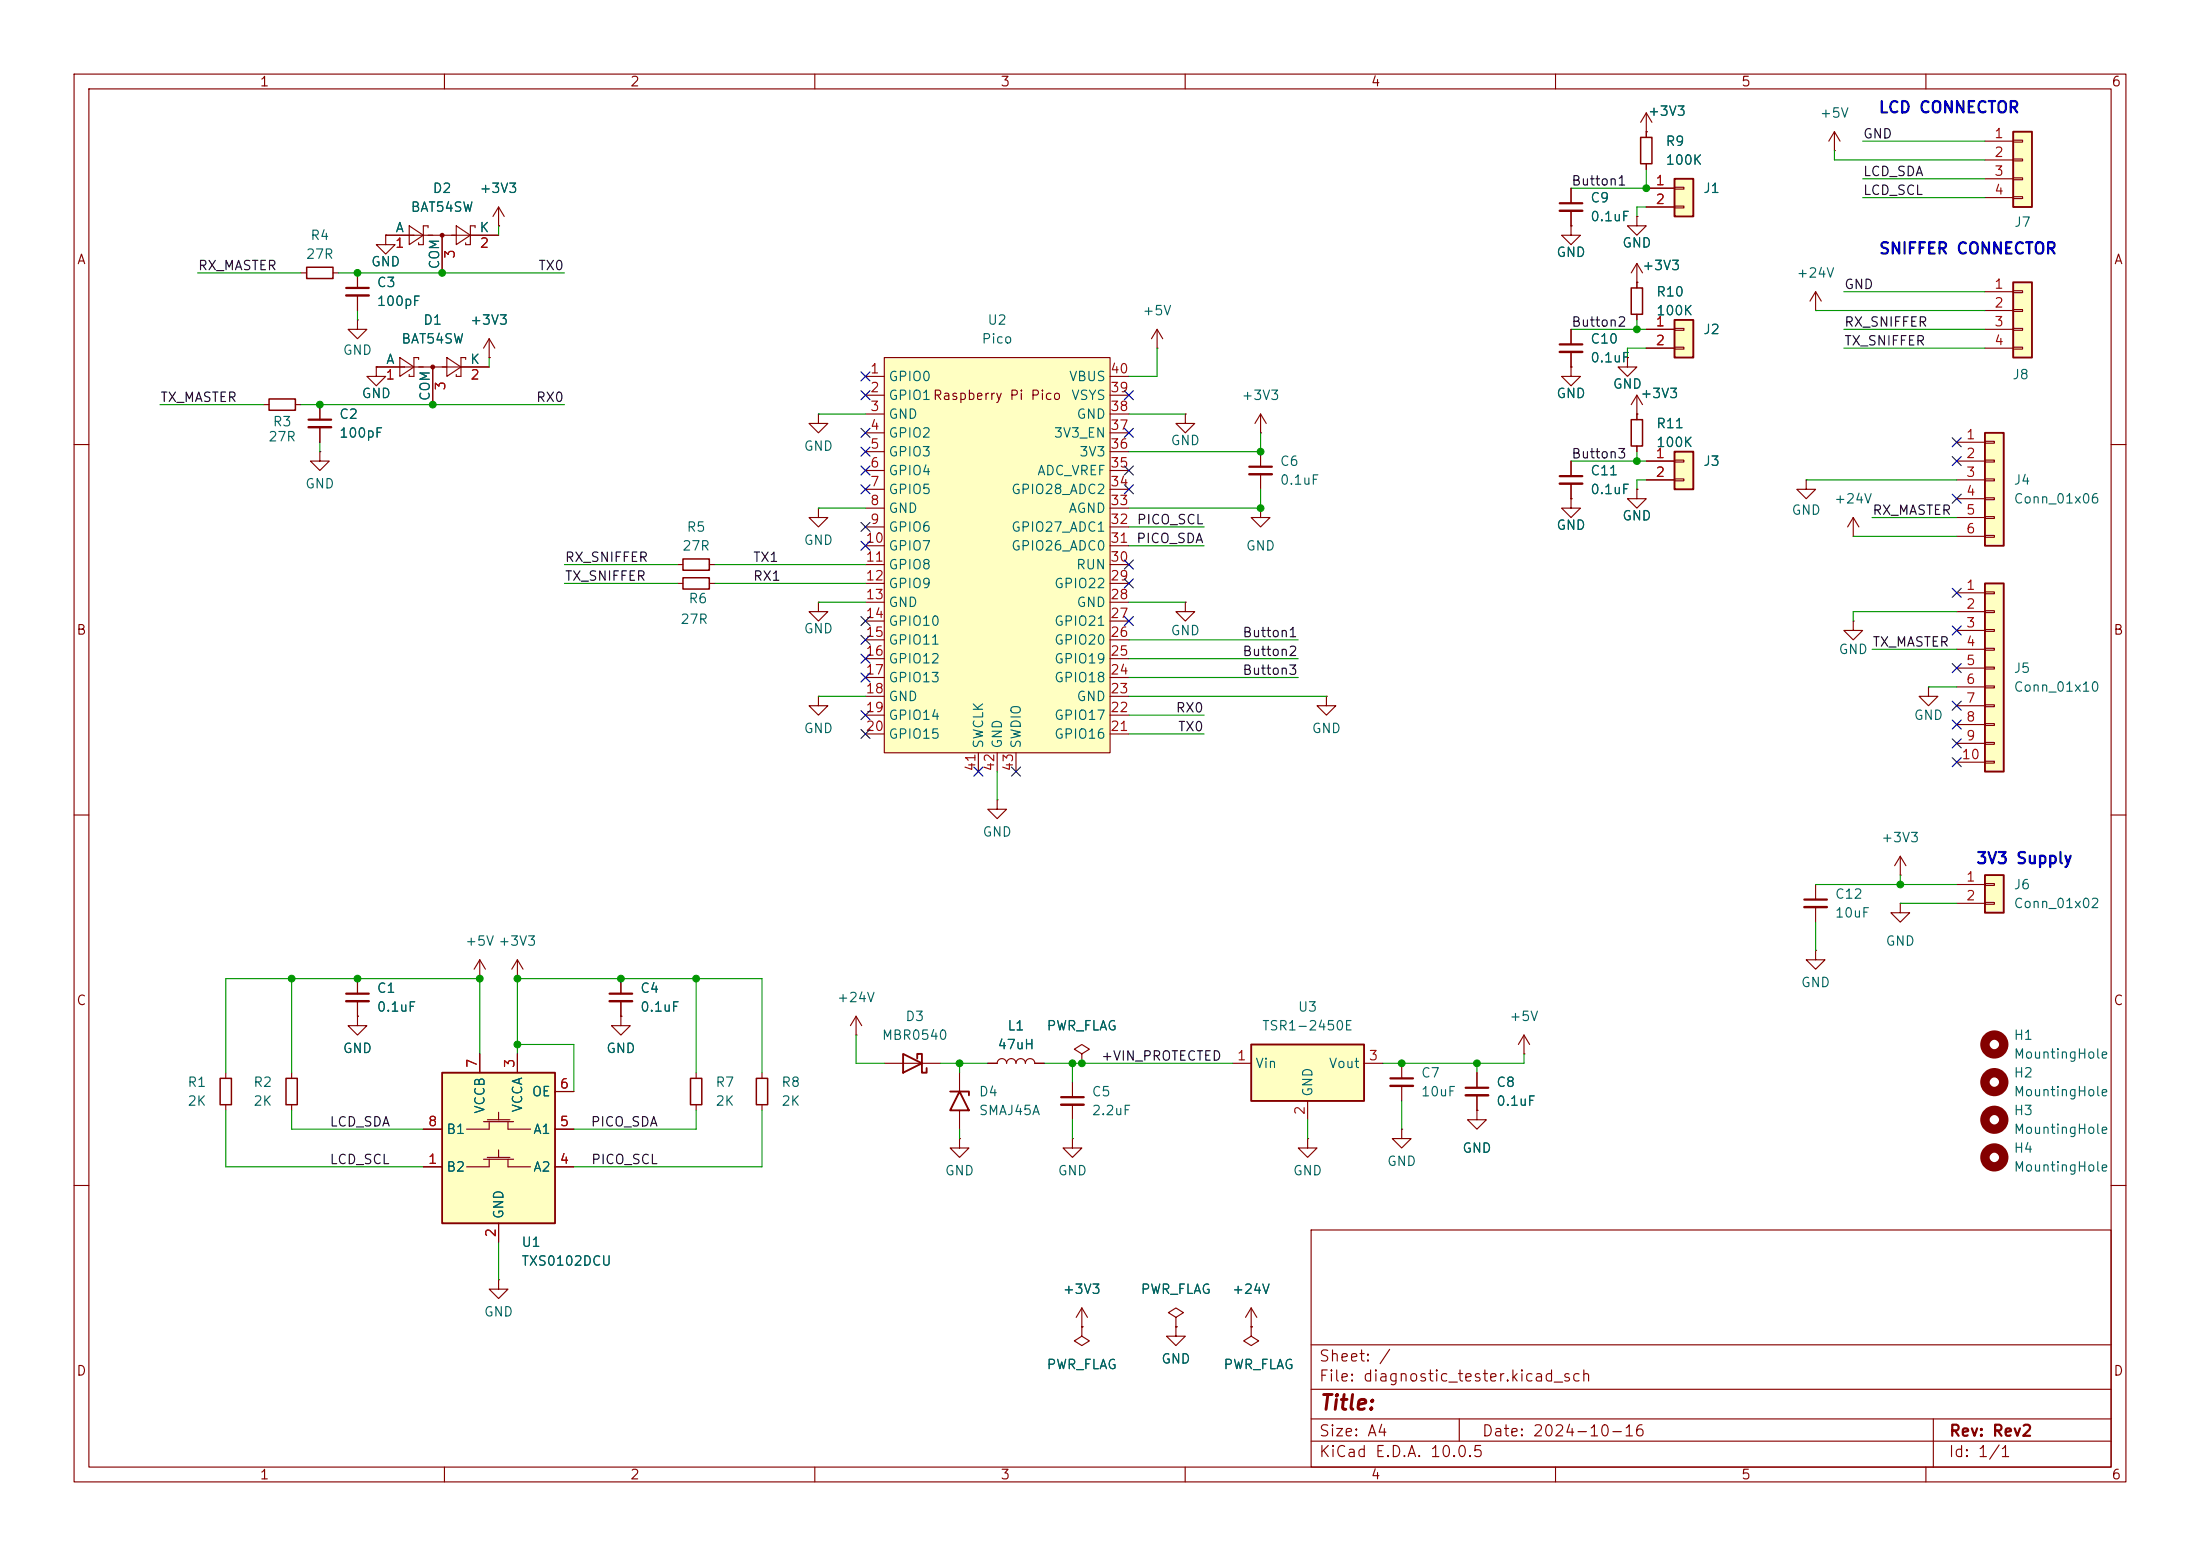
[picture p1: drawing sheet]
<svg xmlns="http://www.w3.org/2000/svg" width="297mm" height="210mm" viewBox="0 0 297 210" stroke-linecap="round" stroke-linejoin="round" font-family="sans-serif">
<g fill="none" stroke="#840000" stroke-width=".15">
<path d="M10 10h277v190h-277zM12 12h273v186h-273zM60 10v2M110 10v2M160 10v2M210 10v2M260 10v2M10 60h2M285 60h2M250.2 83.8v1.3h1.3l-1.3 1.3-1.3-1.3h1.3M250.2 83.8h.1M260.3 92.7v1.3h1.3l-1.3 1.3-1.2-1.3h1.2"/>
<path d="M260.3 92.7h.1M10 110h2M285 110h2M69.8 132.1h.1M69.8 129.5l-.7 1.3M69.8 129.5l.8 1.3M69.8 129.5v2.6M10 160h2M177 166h108v32h-108zM285 160h2M60 198v2M110 198v2"/>
<path d="M160 198v2M177 194.5h108M177 191.5h108M177 187.5h108M177 181.5h108M197 191.5v3M210 198v2M260 198v2M261 191.5v6.5"/>
</g>
<path d="M268 78.7h2.5v25.4h-2.5z" fill="#ffffc2"/>
<path d="M268 78.7h2.5v25.4h-2.5z" fill="none" stroke="#840000" stroke-width=".25"/>
<g fill="none" stroke="#840000" stroke-width=".15">
<path d="M160 55.9v1.3h1.3l-1.3 1.2-1.3-1.2h1.3M160 55.9h.1M170.2 61v2M170.2 64v2M212.1 67.3v1.3h1.3l-1.3 1.3-1.3-1.3h1.3M212.1 67.3h.1M212.1 62.2v2.1M212.1 65.3v2M221 66v1.3h1.2l-1.2 1.3-1.3-1.3h1.3M221 66h.1M268 79.9h1.2v.2h-1.2zM110.5 94v1.3h1.3l-1.3 1.2-1.3-1.2h1.3"/>
<path d="M110.5 94h.1M264.2 80h3.8M264.2 82.6h3.8M264.2 85.1h3.8M264.2 87.6h3.8M264.2 90.2h3.8M264.2 92.7h3.8M264.2 95.3h3.8M264.2 97.8h3.8M268 82.4h1.2v.3h-1.2zM268 85h1.2v.2h-1.2zM268 87.5h1.2v.3h-1.2z"/>
<path d="M268 90h1.2v.3h-1.2zM268 92.6h1.2v.2h-1.2zM268 95.1h1.2v.3h-1.2zM268 97.7h1.2v.2h-1.2zM134.6 108v1.2h1.3l-1.3 1.3-1.3-1.3h1.3M134.6 108h.1M256.5 118.1h.1M256.5 115.6l-.7 1.2M256.5 115.6l.8 1.2M256.5 115.6v2.5M264.2 100.3h3.8M264.2 102.9h3.8"/>
<path d="M268 100.2h1.2v.3h-1.2zM268 102.7h1.2v.3h-1.2z"/>
</g>
<path d="M168.7 63h3M210.6 64.3h3" fill="none" stroke="#840000" stroke-width=".3"/>
<path d="M168.7 64h3M210.6 65.3h3" fill="none" stroke="#840000" stroke-width=".33"/>
<path d="M119.4 48.3h30.5v53.3h-30.5z" fill="#ffffc2"/>
<g fill="none" stroke="#840000" stroke-width=".15">
<path d="M222.2 17.8v.7M222.2 22.1v.8M116.8 50.8h2.6M116.8 53.3h2.6M116.8 55.9h2.6M116.8 58.4h2.6M119.4 48.3h30.5v53.3h-30.5zM149.9 50.8h2.5M149.9 53.3h2.5M149.9 55.9h2.5M149.9 58.4h2.5M116.8 61h2.6"/>
<path d="M116.8 63.5h2.6M116.8 66h2.6M116.8 68.6h2.6M116.8 71.1h2.6M116.8 73.7h2.6M116.8 76.2h2.6M116.8 78.7h2.6M149.9 61h2.5M149.9 63.5h2.5M149.9 66h2.5M149.9 68.6h2.5M149.9 71.1h2.5"/>
<path d="M149.9 73.7h2.5M149.9 76.2h2.5M149.9 78.7h2.5M116.8 81.3h2.6M116.8 83.8h2.6M116.8 86.4h2.6M116.8 88.9h2.6M116.8 91.4h2.6M116.8 94h2.6M116.8 96.5h2.6M116.8 99.1h2.6M149.9 81.3h2.5"/>
<path d="M149.9 83.8h2.5M149.9 86.4h2.5M149.9 88.9h2.5M149.9 91.4h2.5M149.9 94h2.5M149.9 96.5h2.5M149.9 99.1h2.5M132.1 101.6v2.5M134.6 101.6v2.5M137.2 101.6v2.5"/>
</g>
<path d="M221.5 18.5h1.5v3.6h-1.5z" fill="none" stroke="#840000" stroke-width=".2"/>
<path d="M226.1 24.1h2.5v5.1h-2.5z" fill="#ffffc2"/>
<path d="M226.1 24.1h2.5v5.1h-2.5z" fill="none" stroke="#840000" stroke-width=".25"/>
<g fill="none" stroke="#840000" stroke-width=".15">
<path d="M222.2 17.8h.1M222.2 15.2l-.7 1.3M222.2 15.2l.8 1.3M222.2 15.2v2.6M40.6 36.8h.8M45 36.8h.7M48.3 36.8v2.1M48.3 39.9v2M52.1 31.8v1.2h1.2l-1.2 1.3-1.3-1.3h1.3M52.1 31.8h.1M52.1 31.8h15.2M55.2 30.5l1.9 1.3-1.9 1.2z"/>
<path d="M57.8 30.7v-.2h-.7v2.5h-.6v-.2M59.7 31.8v5M61.6 30.5l1.9 1.3-1.9 1.2zM64.1 30.7v-.2h-.6v2.5h-.6v-.2M67.3 30.5h.1M67.3 27.9l-.8 1.3M67.3 27.9l.8 1.3M67.3 27.9v2.6M221 38.1h.1M221 35.6l-.8 1.2M221 35.6l.7 1.2M221 35.6v2.5"/>
<path d="M222.2 25.4h3.9M222.2 27.9h3.9M226.1 25.3h1.2v.2h-1.2zM226.1 27.8h1.2v.3h-1.2zM43.2 54.6v2M43.2 57.7v2M48.3 43.2v1.3h1.2l-1.2 1.2-1.3-1.2h1.3M48.3 43.2h.1M110.5 55.9v1.3h1.3l-1.3 1.2-1.3-1.2h1.3M110.5 55.9h.1M91.4 78.7h.8M91.4 76.2h.8"/>
<path d="M95.8 78.7h.7M95.8 76.2h.7M110.5 68.6v1.3h1.3l-1.3 1.2-1.3-1.2h1.3M110.5 68.6h.1M170.2 68.6v1.3h1.2l-1.2 1.2-1.3-1.2h1.3M170.2 68.6h.1M110.5 81.3v1.3h1.3l-1.3 1.2-1.3-1.2h1.3M110.5 81.3h.1"/>
</g>
<circle cx="59.7" cy="31.7" r=".25" fill="#840000" stroke="#840000" stroke-width=".15"/>
<path d="M46.7 38.9h3.1M41.7 56.6h3" fill="none" stroke="#840000" stroke-width=".3"/>
<path d="M46.7 39.9h3.1M41.7 57.7h3" fill="none" stroke="#840000" stroke-width=".33"/>
<path d="M41.4 36.1h3.6v1.5h-3.6zM92.2 78h3.6v1.5h-3.6zM92.2 75.4h3.6v1.6h-3.6z" fill="none" stroke="#840000" stroke-width=".2"/>
<path d="M226.1 43.2h2.5v5.1h-2.5z" fill="#ffffc2"/>
<path d="M226.1 43.2h2.5v5.1h-2.5z" fill="none" stroke="#840000" stroke-width=".25"/>
<g fill="none" stroke="#840000" stroke-width=".15">
<path d="M212.1 30.5v1.3h1.3l-1.3 1.2-1.3-1.2h1.3M212.1 30.5h.1M212.1 25.4v2M212.1 28.4v2.1M221 29.2v1.3h1.2l-1.2 1.3-1.3-1.3h1.3M221 29.2h.1M221 38.1v.8M35.6 54.6h.7M39.9 54.6h.7M212.1 49.5v1.3h1.3l-1.3 1.3-1.3-1.3h1.3M212.1 49.5h.1M212.1 44.5v2"/>
<path d="M212.1 47.5v2M219.7 48.3v1.2h1.3l-1.3 1.3-1.3-1.3h1.3M219.7 48.3h.1M221 42.4v.8M222.2 44.5h3.9M222.2 47h3.9M226.1 44.3h1.2v.3h-1.2zM226.1 46.9h1.2v.2h-1.2zM43.2 61v1.2h1.2l-1.2 1.3-1.3-1.3h1.3M43.2 61h.1M160 81.3v1.3h1.3l-1.3 1.2-1.3-1.2h1.3M160 81.3h.1"/>
<path d="M179.1 94v1.3h1.2l-1.2 1.2-1.3-1.2h1.3M179.1 94h.1M48.3 137.2v1.2h1.2l-1.2 1.3-1.3-1.3h1.3M48.3 137.2h.1M48.3 132.1v2M48.3 135.1v2.1M30.5 144.8v.7M30.5 149.1v.8M39.4 144.8v.7M39.4 149.1v.8M168.9 179.1v1.2l1 .7-1 .6-1-.6 1-.7M168.9 179.1h.1"/>
</g>
<path d="M210.6 27.4h3M210.6 46.5h3M46.7 134.1h3.1" fill="none" stroke="#840000" stroke-width=".3"/>
<path d="M210.6 28.4h3M210.6 47.5h3M46.7 135.1h3.1" fill="none" stroke="#840000" stroke-width=".33"/>
<path d="M220.2 38.9h1.5v3.5h-1.5zM36.3 53.8h3.6v1.6h-3.6zM29.7 145.5h1.5v3.6h-1.5zM38.6 145.5h1.5v3.6h-1.5z" fill="none" stroke="#840000" stroke-width=".2"/>
<path d="M271.8 38.1h2.5v10.2h-2.5z" fill="#ffffc2"/>
<path d="M271.8 38.1h2.5v10.2h-2.5z" fill="none" stroke="#840000" stroke-width=".25"/>
<g fill="none" stroke="#840000" stroke-width=".15">
<path d="M247.6 17.8l-.7 1.3M247.6 17.8l.8 1.3M247.6 17.8v2.5M245.1 39.4l-.8 1.2M245.1 39.4l.8 1.2M245.1 39.4v2.5M247.6 20.3h.1M268 39.4h3.8M271.8 39.2h1.2v.3h-1.2zM156.2 47h.1M156.2 44.5l-.8 1.2M156.2 44.5l.8 1.2"/>
<path d="M156.2 44.5v2.5M221 55.9h.1M221 53.3l-.8 1.3M221 53.3l.7 1.3M221 53.3v2.6M245.1 41.9h.1M268 41.9h3.8M268 44.5h3.8M268 47h3.8M271.8 41.8h1.2v.2h-1.2zM271.8 44.3h1.2v.3h-1.2zM271.8 46.9h1.2v.2h-1.2z"/>
</g>
<path d="M268 58.4h2.5v15.3h-2.5z" fill="#ffffc2"/>
<path d="M268 58.4h2.5v15.3h-2.5z" fill="none" stroke="#840000" stroke-width=".25"/>
<g fill="none" stroke="#840000" stroke-width=".15">
<path d="M264.2 59.7h3.8M268 59.6h1.2v.2h-1.2zM243.8 64.8v1.2h1.3l-1.3 1.3-1.2-1.3h1.2M243.8 64.8h.1M250.2 72.4h.1M250.2 69.9l-.8 1.2M250.2 69.9l.8 1.2M250.2 69.9v2.5M264.2 62.2h3.8M264.2 64.8h3.8M264.2 67.3h3.8M264.2 69.9h3.8"/>
<path d="M264.2 72.4h3.8M268 62.1h1.2v.3h-1.2zM268 64.6h1.2v.3h-1.2zM268 67.2h1.2v.2h-1.2zM268 69.7h1.2v.3h-1.2zM268 72.3h1.2v.2h-1.2z"/>
</g>
<path d="M271.8 17.8h2.5v10.1h-2.5z" fill="#ffffc2"/>
<path d="M271.8 17.8h2.5v10.1h-2.5z" fill="none" stroke="#840000" stroke-width=".25"/>
<path d="M268 19.1h3.8M271.8 18.9h1.2v.3h-1.2zM268 21.6h3.8M268 24.1h3.8M268 26.7h3.8M271.8 21.5h1.2v.2h-1.2zM271.8 24h1.2v.3h-1.2zM271.8 26.5h1.2v.3h-1.2zM221 55.9v.7M221 60.2v.8M146 179.1v1.2l1.1 .7-1.1 .6-1-.6 1-.7M146 179.1h.1" fill="none" stroke="#840000" stroke-width=".15"/>
<path d="M220.2 56.6h1.5v3.6h-1.5z" fill="none" stroke="#840000" stroke-width=".2"/>
<path d="M59.7 144.8h15.2v20.3h-15.2z" fill="#ffffc2"/>
<path d="M59.7 144.8h15.2v20.3h-15.2zM128.3 147.3h2.5v.5M129.5 147.3l1.3 2.6h-2.5z" fill="none" stroke="#840000" stroke-width=".25"/>
<g fill="none" stroke="#840000" stroke-width=".15">
<path d="M64.8 132.1h.1M64.8 129.5v2.6M64.8 129.5l-.8 1.3M64.8 129.5l.7 1.3M83.8 137.2v1.2h1.3l-1.3 1.3-1.3-1.3h1.3M83.8 137.2h.1M83.8 132.1v2M83.8 135.1v2.1M205.7 139.7l-.7 1.3M205.7 139.7l.8 1.3M205.7 139.7v2.5M57.1 157.5h2.6"/>
<path d="M57.1 152.4h2.6M64.8 142.2v2.6M65.3 156.5h4M65.3 151.4h4M65.8 156.2h3M65.8 151.1h3M66 156.5v1h-3M66 151.4v1h-3M67.3 150.1v1M67.3 155.2v1M68.6 156.5v1h3M68.6 151.4v1h3"/>
<path d="M69.8 142.2v2.6M74.9 157.5h2.6M74.9 152.4h2.6M74.9 147.3h2.6M129.5 153.7v1.2h1.3l-1.3 1.3-1.2-1.3h1.2M129.5 153.7h.1M129.5 144.8v2.5M129.5 149.9v2.5M133.3 143.5h1.3a.64 .64 0 0 1 .7-.6 .64 .64 0 0 1 .6 .6 .64 .64 0 0 1 .6-.6 .64 .64 0 0 1 .7 .6 .64 .64 0 0 1 .6-.6 .64 .64 0 0 1 .6 .6 .64 .64 0 0 1 .7-.6 .64 .64 0 0 1 .6 .6h1.3M144.8 153.7v1.2h1.2l-1.2 1.3-1.3-1.3h1.3M144.8 153.7h.1M144.8 146.1v2"/>
<path d="M144.8 149.1v2M146 142.2l1.1-.6-1.1-.6-1 .6 1 .6v1.3M146 143.5h.1M176.5 153.7v1.2h1.3l-1.3 1.3-1.2-1.3h1.2M176.5 153.7h.1M189.2 152.4v1.3h1.3l-1.3 1.2-1.2-1.2h1.2M189.2 152.4h.1M189.2 143.5v2M189.2 146.6v2M199.4 149.9v1.2h1.3l-1.3 1.3-1.3-1.3h1.3M199.4 149.9h.1M199.4 144.8v2"/>
<path d="M199.4 147.8v2.1M205.7 142.2h.1M67.3 172.7v1.3h1.3l-1.3 1.3-1.3-1.3h1.3M67.3 172.7h.1M67.3 165.1v2.5M146 179.1h.1M146 176.5l-.7 1.3M146 176.5l.8 1.3M146 176.5v2.6M158.7 177.8l1.1-.6-1.1-.7-1 .7 1 .6v1.3M158.7 179.1h.1M158.7 179.1v1.2h1.3l-1.3 1.3-1.2-1.3h1.2"/>
<path d="M168.9 179.1h.1M168.9 176.5l-.8 1.3M168.9 176.5l.8 1.3M168.9 176.5v2.6"/>
</g>
<path d="M82.3 134.1h3M143.3 148.1h3M187.7 145.5h3.1M197.9 146.8h3" fill="none" stroke="#840000" stroke-width=".3"/>
<path d="M82.3 135.1h3M143.3 149.1h3M187.7 146.6h3.1M197.9 147.8h3" fill="none" stroke="#840000" stroke-width=".33"/>
<path d="M168.9 141h15.2v7.6h-15.2z" fill="#ffffc2"/>
<path d="M168.9 141h15.2v7.6h-15.2z" fill="none" stroke="#840000" stroke-width=".25"/>
<path d="M245.1 128.3v1.2h1.3l-1.3 1.3-1.3-1.3h1.3M245.1 128.3h.1M166.4 143.5h2.5M176.5 148.6v2.5M184.1 143.5h2.6" fill="none" stroke="#840000" stroke-width=".15"/>
<path d="M226.1 61h2.5v5h-2.5z" fill="#ffffc2"/>
<path d="M226.1 61h2.5v5h-2.5z" fill="none" stroke="#840000" stroke-width=".25"/>
<g fill="none" stroke="#840000" stroke-width=".15">
<path d="M222.2 62.2h3.9M222.2 64.8h3.9M226.1 62.1h1.2v.3h-1.2zM226.1 64.6h1.2v.3h-1.2zM245.1 119.4v2M115.6 139.7h.1M115.6 137.2l-.8 1.2M115.6 137.2l.7 1.2M115.6 137.2v2.5M245.1 122.4v2.1M256.5 121.9v1.3h1.3l-1.3 1.3-1.2-1.3h1.2M256.5 121.9h.1"/>
<path d="M94 144.8v.7M94 149.1v.8M102.9 144.8v.7M102.9 149.1v.8"/>
</g>
<path d="M93.2 145.5h1.5v3.6h-1.5zM102.1 145.5h1.5v3.6h-1.5z" fill="none" stroke="#840000" stroke-width=".2"/>
<path d="M243.6 121.4h3" fill="none" stroke="#840000" stroke-width=".3"/>
<path d="M243.6 122.4h3" fill="none" stroke="#840000" stroke-width=".33"/>
<circle cx="269.2" cy="141" r="1.27" fill="none" stroke="#840000" stroke-width="1.3"/>
<path d="M268 118.1h2.5v5.1h-2.5z" fill="#ffffc2"/>
<path d="M268 118.1h2.5v5.1h-2.5zM121.9 142.2l2.6 1.3-2.6 1.3zM123.8 142.9v-.7h.7v2.6h.6v-.7" fill="none" stroke="#840000" stroke-width=".25"/>
<g fill="none" stroke="#840000" stroke-width=".15">
<path d="M222.2 17.8h.1M222.2 17.8v.7M48.3 36.8v2.1M48.3 39.9v2M52.1 31.8h.1M52.1 31.8h3.8M59.7 31.8v5M63.5 31.8h3.8M67.3 30.5h.1M212.1 30.5h.1M212.1 25.4v2M212.1 28.4v2.1"/>
<path d="M221 29.2h.1M221 38.1h.1M221 38.1v.8M222.2 25.4h3.9M222.2 27.9h3.9M222.2 22.1v.8M43.2 54.6v2M43.2 57.7v2M50.8 49.5v1.3h1.3l-1.3 1.3-1.3-1.3h1.3M50.8 49.5h.1M50.8 49.5h15.2M54 48.3l1.9 1.2-1.9 1.3z"/>
<path d="M56.5 48.5v-.2h-.6v2.5h-.7v-.3M58.4 49.5v5.1M60.3 48.3l1.9 1.2-1.9 1.3zM62.9 48.5v-.2h-.7v2.5h-.6v-.3M66 48.3h.1M66 45.7l-.7 1.3M66 45.7l.8 1.3M66 45.7v2.6M170.2 58.4h.1M170.2 55.9l-.8 1.3M170.2 55.9l.7 1.3M170.2 55.9v2.5"/>
<path d="M212.1 49.5h.1M212.1 44.5v2M212.1 47.5v2M219.7 48.3h.1M221 55.9h.1M221 42.4v.8M221 55.9v.7M222.2 44.5h3.9M222.2 47h3.9M212.1 67.3h.1M212.1 62.2v2.1M212.1 65.3v2"/>
<path d="M221 66h.1M221 60.2v.8M222.2 62.2h3.9M222.2 64.8h3.9M264.2 119.4h3.8M268 119.3h1.2v.2h-1.2zM48.3 137.2h.1M48.3 132.1v2M48.3 135.1v2.1M83.8 137.2h.1M83.8 132.1v2M83.8 135.1v2.1"/>
<path d="M264.2 121.9h3.8M268 121.8h1.2v.2h-1.2zM57.1 157.5h2.6M57.1 152.4h2.6M64.8 142.2v2.6M69.8 142.2v2.6M74.9 157.5h2.6M74.9 152.4h2.6M74.9 147.3h2.6M119.4 143.5h7.6M133.3 143.5h1.3M139.7 143.5h1.3"/>
<path d="M146 143.5h.1M199.4 149.9h.1M199.4 144.8v2M199.4 147.8v2.1M67.3 165.1v2.5M146 179.1h.1M158.7 179.1h.1M168.9 179.1h.1"/>
</g>
<g fill="none" stroke="#840000" stroke-width="1.3">
<circle cx="269.2" cy="156.2" r="1.27"/>
<circle cx="269.2" cy="146" r="1.27"/>
<circle cx="269.2" cy="151.1" r="1.27"/>
</g>
<circle cx="58.4" cy="49.5" r=".25" fill="#840000" stroke="#840000" stroke-width=".15"/>
<g fill="none" stroke="#009600" stroke-width=".15">
<path d="M251.5 19.1h16.5M26.7 36.8h13.9M45.7 36.8h30.5M67.3 30.5v1.3M222.2 27.9h-1.2v1.3M222.2 22.9v2.5h-10.1M247.6 20.3v1.3h20.4M248.9 39.4h19.1M251.5 24.1h16.5M251.5 26.7h16.5M21.6 54.6h14M40.6 54.6h35.6"/>
<path d="M43.2 59.7v1.3M48.3 41.9v1.3M66 48.3v1.2M110.5 55.9h6.3M152.4 55.9h7.6M156.2 47v3.8h-3.8M170.2 58.4v2.6h-17.8M212.1 44.5h10.1M221 43.2v1.3M222.2 47h-2.5v1.3M245.1 41.9h22.9M248.9 47h19.1"/>
<path d="M248.9 44.5h19.1M76.2 78.7h15.2M76.2 76.2h15.2M96.5 78.7h20.3M96.5 76.2h20.3M110.5 68.6h6.3M152.4 71.1h10.2M152.4 73.7h10.2M170.2 66v2.6h-17.8M212.1 62.2h10.1M221 61v1.2M222.2 64.8h-1.2v1.2"/>
<path d="M243.8 64.8h20.4M250.2 72.4h14M252.7 69.9h11.5M110.5 94h6.3M110.5 81.3h6.3M152.4 94h26.7M152.4 81.3h7.6M152.4 99.1h10.2M152.4 91.4h22.9M152.4 86.4h22.9M152.4 88.9h22.9M152.4 96.5h10.2"/>
<path d="M252.7 87.6h11.5M260.3 92.7h3.9M264.2 82.6h-14v1.2M134.6 104.1v3.9M245.1 119.4h19.1M256.5 118.1v1.3M39.4 132.1v12.7M94 132.1v12.7M115.6 139.7v3.8h3.8M245.1 124.5v3.8M256.5 121.9h7.7M30.5 149.9v7.6h26.6"/>
<path d="M39.4 149.9v2.5h17.7M64.8 142.2v-10.1h-34.3v12.7M69.8 142.2v-10.1h33.1v12.7M69.8 141h7.7v6.3M94 149.9v2.5h-16.5M102.9 149.9v7.6h-25.4M127 143.5h6.3M129.5 143.5v1.3M129.5 152.4v1.3M141 143.5h25.4M144.8 143.5v2.6M144.8 151.1v2.6"/>
<path d="M176.5 151.1v2.6M189.2 148.6v3.8M199.4 143.5v1.3M205.7 142.2v1.3h-19M67.3 167.6v5.1"/>
</g>
<g fill="none" stroke="#000084" stroke-width=".15">
<path d="M116.2 57.8l1.2 1.2M116.2 52.7l1.2 1.2M116.2 50.2l1.2 1.2M117.4 57.8l-1.2 1.2M117.4 52.7l-1.2 1.2M117.4 50.2l-1.2 1.2M151.8 52.7l1.2 1.2M151.8 57.8l1.2 1.2M153 52.7l-1.2 1.2M153 57.8l-1.2 1.2M263.6 59.1l1.2 1.2M264.8 59.1l-1.2 1.2"/>
<path d="M116.2 70.5l1.2 1.2M116.2 73.1l1.2 1.2M116.2 65.4l1.2 1.2M116.2 60.4l1.2 1.2M116.2 62.9l1.2 1.2M117.4 70.5l-1.2 1.2M117.4 73.1l-1.2 1.2M117.4 65.4l-1.2 1.2M117.4 60.4l-1.2 1.2M117.4 62.9l-1.2 1.2M151.8 75.6l1.2 1.2M151.8 78.1l1.2 1.2"/>
<path d="M151.8 62.9l1.2 1.2M151.8 65.4l1.2 1.2M153 75.6l-1.2 1.2M153 78.1l-1.2 1.2M153 62.9l-1.2 1.2M153 65.4l-1.2 1.2M263.6 61.6l1.2 1.2M263.6 79.4l1.2 1.2M263.6 66.7l1.2 1.2M264.8 61.6l-1.2 1.2M264.8 79.4l-1.2 1.2M264.8 66.7l-1.2 1.2"/>
<path d="M116.2 95.9l1.2 1.2M116.2 88.3l1.2 1.2M116.2 85.8l1.2 1.2M116.2 83.2l1.2 1.2M116.2 98.5l1.2 1.2M116.2 90.8l1.2 1.2M117.4 95.9l-1.2 1.2M117.4 88.3l-1.2 1.2M117.4 85.8l-1.2 1.2M117.4 83.2l-1.2 1.2M117.4 98.5l-1.2 1.2M117.4 90.8l-1.2 1.2"/>
<path d="M151.8 83.2l1.2 1.2M153 83.2l-1.2 1.2M263.6 99.7l1.2 1.2M263.6 94.6l1.2 1.3M263.6 89.6l1.2 1.2M263.6 97.2l1.2 1.2M263.6 84.5l1.2 1.2M264.8 99.7l-1.2 1.2M264.8 94.6l-1.2 1.3M264.8 89.6l-1.2 1.2M264.8 97.2l-1.2 1.2M264.8 84.5l-1.2 1.2"/>
<path d="M131.5 103.5l1.2 1.2M132.7 103.5l-1.2 1.2M136.6 103.5l1.2 1.2M137.8 103.5l-1.2 1.2M263.6 102.3l1.2 1.2M264.8 102.3l-1.2 1.2"/>
</g>
<g fill="#009600" stroke="#009600" stroke-width=".14">
<circle cx="64.8" cy="132.1" r=".46"/>
<circle cx="48.3" cy="36.8" r=".46"/>
<circle cx="48.3" cy="132.1" r=".46"/>
<circle cx="39.4" cy="132.1" r=".46"/>
<circle cx="83.8" cy="132.1" r=".46"/>
<circle cx="94" cy="132.1" r=".46"/>
<circle cx="69.8" cy="132.1" r=".46"/>
<circle cx="69.8" cy="141" r=".46"/>
<circle cx="58.4" cy="54.6" r=".46"/>
<circle cx="59.7" cy="36.8" r=".46"/>
<circle cx="43.2" cy="54.6" r=".46"/>
<circle cx="170.2" cy="61" r=".46"/>
<circle cx="170.2" cy="68.6" r=".46"/>
<circle cx="221" cy="62.2" r=".46"/>
<circle cx="221" cy="44.5" r=".46"/>
<circle cx="222.2" cy="25.4" r=".46"/>
<circle cx="256.5" cy="119.4" r=".46"/>
<circle cx="144.8" cy="143.5" r=".46"/>
<circle cx="146" cy="143.5" r=".46"/>
<circle cx="189.2" cy="143.5" r=".46"/>
<circle cx="199.4" cy="143.5" r=".46"/>
<circle cx="129.5" cy="143.5" r=".46"/>
</g>
<text font-size="2" fill="#840000" x="178" y="190.8">Title:</text>
<g font-size="1.5" fill="#0000c2">
<text x="253.5" y="15.6">LCD CONNECTOR</text>
<text x="253.6" y="34.7">SNIFFER CONNECTOR</text>
<text x="266.7" y="117">3V3 Supply</text>
</g>
<g font-size="1.5" fill="#840000">
<text x="178" y="184.1">Sheet: /</text>
<text x="178" y="186.8">File: diagnostic_tester.kicad_sch</text>
<text x="178" y="197">KiCad E.D.A. 10.0.5</text>
<text x="178" y="194.2">Size: A4</text>
<text x="200" y="194.2">Date: 2024-10-16</text>
<text x="263" y="197">Id: 1/1</text>
<text x="263" y="194.2">Rev: Rev2</text>
</g>
<g font-size="1.3" fill="#840000">
<text x="35" y="12">1</text>
<text x="85" y="12">2</text>
<text x="135" y="12">3</text>
<text x="185" y="12">4</text>
<text x="235" y="12">5</text>
<text x="285" y="12">6</text>
<text x="10.3" y="36">A</text>
<text x="285.3" y="36">A</text>
<text x="10.2" y="86">B</text>
<text x="285.2" y="86">B</text>
<text x="10.2" y="136">C</text>
<text x="285.2" y="136">C</text>
<text x="10.2" y="186">D</text>
<text x="285.2" y="186">D</text>
<text x="35" y="200">1</text>
<text x="85" y="200">2</text>
<text x="135" y="200">3</text>
<text x="185" y="200">4</text>
<text x="235" y="200">5</text>
<text x="285" y="200">6</text>
</g>
<g font-size="1.3" fill="#006464">
<text x="222.4" y="15.9">+3V3</text>
<text x="245.6" y="16.2">+5V</text>
<text x="224.8" y="20">R9</text>
<text x="224.8" y="22.6">100K</text>
<text x="55.4" y="28.9">BAT54SW</text>
<text x="58.3" y="26.4">D2</text>
<text x="64.6" y="26.4">+3V3</text>
<text x="214.6" y="27.6">C9</text>
<text x="229.9" y="26.4">J1</text>
<text x="41.2" y="35.3">27R</text>
<text x="41.8" y="32.7">R4</text>
<text x="53.3" y="31.7">A</text>
<text x="64.6" y="31.7">K</text>
<text x="210" y="35">GND</text>
<text x="214.6" y="30.2">0.1uF</text>
<text x="218.9" y="33.7">GND</text>
<text x="271.8" y="30.9">J7</text>
<text x="50" y="36.3">GND</text>
<text x="50.8" y="39.1">C3</text>
<text x="50.8" y="41.6">100pF</text>
<text x="59.6" y="36.4" transform="rotate(-90 59.6 36.4)">COM</text>
<text x="221.6" y="36.8">+3V3</text>
<text x="223.5" y="40.3">R10</text>
<text x="242.4" y="37.8">+24V</text>
<text x="54.1" y="46.7">BAT54SW</text>
<text x="57.1" y="44.1">D1</text>
<text x="63.4" y="44.1">+3V3</text>
<text x="132.4" y="46.7">Pico</text>
<text x="133.2" y="44.1">U2</text>
<text x="154.1" y="42.9">+5V</text>
<text x="214.6" y="46.7">C10</text>
<text x="223.5" y="42.9">100K</text>
<text x="229.9" y="45.4">J2</text>
<text x="46.2" y="48.2">GND</text>
<text x="52" y="49.4">A</text>
<text x="63.4" y="49.4">K</text>
<text x="119.9" y="51.8">GPIO0</text>
<text x="144.2" y="51.8">VBUS</text>
<text x="214.6" y="49.2">0.1uF</text>
<text x="217.6" y="52.8">GND</text>
<text x="271.6" y="51.5">J8</text>
<text x="36.1" y="59.9">27R</text>
<text x="36.7" y="57.9">R3</text>
<text x="45.7" y="56.8">C2</text>
<text x="45.7" y="59.4">100pF</text>
<text x="48.7" y="54">GND</text>
<text x="58.3" y="54.2" transform="rotate(-90 58.3 54.2)">COM</text>
<text x="119.9" y="54.3">GPIO1Raspberry Pi Pico</text>
<text x="119.9" y="56.8">GND</text>
<text x="119.9" y="59.4">GPIO2</text>
<text x="142.2" y="59.4">3V3_EN</text>
<text x="144.5" y="54.3">VSYS</text>
<text x="145.3" y="56.8">GND</text>
<text x="167.5" y="54.3">+3V3</text>
<text x="210" y="54">GND</text>
<text x="221.4" y="54">+3V3</text>
<text x="223.5" y="58.1">R11</text>
<text x="108.4" y="61.2">GND</text>
<text x="119.9" y="61.9">GPIO3</text>
<text x="119.9" y="64.5">GPIO4</text>
<text x="139.9" y="64.5">ADC_VREF</text>
<text x="145.6" y="61.9">3V3</text>
<text x="158" y="60.4">GND</text>
<text x="172.7" y="63.2">C6</text>
<text x="172.7" y="65.7">0.1uF</text>
<text x="214.6" y="64.5">C11</text>
<text x="223.5" y="60.7">100K</text>
<text x="229.9" y="63.2">J3</text>
<text x="271.8" y="65.7">J4</text>
<text x="41.1" y="66.2">GND</text>
<text x="119.9" y="67">GPIO5</text>
<text x="119.9" y="69.5">GND</text>
<text x="136.4" y="67">GPIO28_ADC2</text>
<text x="144.2" y="69.5">AGND</text>
<text x="210" y="71.8">GND</text>
<text x="214.6" y="67">0.1uF</text>
<text x="218.9" y="70.6">GND</text>
<text x="241.8" y="69.8">GND</text>
<text x="247.5" y="68.3">+24V</text>
<text x="271.8" y="68.3">Conn_01x06</text>
<text x="92" y="74.6">27R</text>
<text x="92.6" y="72.1">R5</text>
<text x="108.4" y="73.9">GND</text>
<text x="119.9" y="72.1">GPIO6</text>
<text x="119.9" y="74.6">GPIO7</text>
<text x="119.9" y="77.2">GPIO8</text>
<text x="136.4" y="74.6">GPIO26_ADC0</text>
<text x="136.4" y="72.1">GPIO27_ADC1</text>
<text x="145.2" y="77.2">RUN</text>
<text x="168.1" y="74.6">GND</text>
<text x="92.9" y="81.7">R6</text>
<text x="119.9" y="79.7">GPIO9</text>
<text x="119.9" y="82.2">GND</text>
<text x="142.2" y="79.7">GPIO22</text>
<text x="145.3" y="82.2">GND</text>
<text x="91.8" y="84.5">27R</text>
<text x="108.4" y="85.8">GND</text>
<text x="119.9" y="84.8">GPIO10</text>
<text x="119.9" y="87.3">GPIO11</text>
<text x="119.9" y="89.9">GPIO12</text>
<text x="142.2" y="89.9">GPIO19</text>
<text x="142.2" y="87.3">GPIO20</text>
<text x="142.2" y="84.8">GPIO21</text>
<text x="158" y="86.1">GND</text>
<text x="248.1" y="88.6">GND</text>
<text x="119.9" y="92.4">GPIO13</text>
<text x="119.9" y="94.9">GND</text>
<text x="142.2" y="92.4">GPIO18</text>
<text x="145.3" y="94.9">GND</text>
<text x="271.8" y="91.1">J5</text>
<text x="271.8" y="93.7">Conn_01x10</text>
<text x="108.4" y="99.3">GND</text>
<text x="119.9" y="97.5">GPIO14</text>
<text x="119.9" y="100">GPIO15</text>
<text x="133" y="101.1" transform="rotate(-90 133 101.1)">SWCLK</text>
<text x="135.6" y="101.1" transform="rotate(-90 135.6 101.1)">GND</text>
<text x="138.1" y="101.1" transform="rotate(-90 138.1 101.1)">SWDIO</text>
<text x="142.2" y="100">GPIO16</text>
<text x="142.2" y="97.5">GPIO17</text>
<text x="177" y="99.3">GND</text>
<text x="258.3" y="97.5">GND</text>
<text x="132.6" y="113.2">GND</text>
<text x="253.9" y="114">+3V3</text>
<text x="247.6" y="121.6">C12</text>
<text x="247.6" y="124.2">10uF</text>
<text x="271.8" y="120.3">J6</text>
<text x="271.8" y="122.9">Conn_01x02</text>
<text x="62.7" y="128">+5V +3V3</text>
<text x="254.5" y="128">GND</text>
<text x="50.8" y="134.3">C1</text>
<text x="50.8" y="136.9">0.1uF</text>
<text x="86.3" y="134.3">C4</text>
<text x="86.3" y="136.9">0.1uF</text>
<text x="112.9" y="135.6">+24V</text>
<text x="175.1" y="136.9">U3</text>
<text x="243" y="133.6">GND</text>
<text x="46.2" y="142.4">GND</text>
<text x="81.8" y="142.4">GND</text>
<text x="119" y="140.7">MBR0540</text>
<text x="122.1" y="138.1">D3</text>
<text x="134.6" y="141.9">47uH</text>
<text x="135.9" y="139.4">L1</text>
<text x="141.2" y="139.4">PWR_FLAG</text>
<text x="170.3" y="139.4">TSR1-2450E</text>
<text x="203.7" y="138.1">+5V</text>
<text x="271.8" y="140.7">H1</text>
<text x="271.8" y="143.2">MountingHole</text>
<text x="25.2" y="147">R1</text>
<text x="25.2" y="149.6">2K</text>
<text x="34.1" y="147">R2</text>
<text x="34.1" y="149.6">2K</text>
<text x="71.7" y="148.3">OE</text>
<text x="96.5" y="147">R7</text>
<text x="96.5" y="149.6">2K</text>
<text x="105.4" y="147">R8</text>
<text x="105.4" y="149.6">2K</text>
<text x="132.1" y="148.3">D4</text>
<text x="147.3" y="148.3">C5</text>
<text x="169.4" y="144.5">Vin</text>
<text x="177.5" y="148.1" transform="rotate(-90 177.5 148.1)">GND</text>
<text x="179.3" y="144.5">Vout</text>
<text x="191.8" y="145.7">C7</text>
<text x="191.8" y="148.3">10uF</text>
<text x="201.9" y="147">C8</text>
<text x="201.9" y="149.6">0.1uF</text>
<text x="271.8" y="145.7">H2</text>
<text x="271.8" y="148.3">MountingHole</text>
<text x="60.2" y="153.4">B1</text>
<text x="65.7" y="150.4" transform="rotate(-90 65.7 150.4)">VCCB</text>
<text x="70.8" y="150.2" transform="rotate(-90 70.8 150.2)">VCCA</text>
<text x="71.9" y="153.4">A1</text>
<text x="132.1" y="150.8">SMAJ45A</text>
<text x="147.3" y="150.8">2.2uF</text>
<text x="197.3" y="155.9">GND</text>
<text x="271.8" y="150.8">H3</text>
<text x="271.8" y="153.4">MountingHole</text>
<text x="271.8" y="155.9">H4</text>
<text x="60.2" y="158.4">B2</text>
<text x="71.9" y="158.4">A2</text>
<text x="127.5" y="159">GND</text>
<text x="142.7" y="159">GND</text>
<text x="174.5" y="159">GND</text>
<text x="187.2" y="157.7">GND</text>
<text x="271.8" y="158.4">MountingHole</text>
<text x="68.3" y="164.6" transform="rotate(-90 68.3 164.6)">GND</text>
<text x="70.3" y="168.6">U1</text>
<text x="70.3" y="171.1">TXS0102DCU</text>
<text x="65.2" y="178">GND</text>
<text x="143.4" y="175">+3V3</text>
<text x="153.9" y="175">PWR_FLAG</text>
<text x="166.2" y="175">+24V</text>
<text x="141.2" y="185.1">PWR_FLAG</text>
<text x="156.7" y="184.4">GND</text>
<text x="165.1" y="185.1">PWR_FLAG</text>
</g>
<g font-size="1.3" fill="#0f0f0f">
<text x="251.4" y="19">GND</text>
<text x="212.1" y="25.4">Button1</text>
<text x="251.4" y="24.1">LCD_SDA</text>
<text x="251.4" y="26.6">LCD_SCL</text>
<text x="26.6" y="36.8">RX_MASTER</text>
<text x="72.6" y="36.8">TX0</text>
<text x="248.9" y="39.3">GND</text>
<text x="212.1" y="44.4">Button2</text>
<text x="248.9" y="47">TX_SNIFFER</text>
<text x="248.9" y="44.4">RX_SNIFFER</text>
<text x="21.6" y="54.6">TX_MASTER</text>
<text x="72.3" y="54.6">RX0</text>
<text x="212.1" y="62.2">Button3</text>
<text x="153.4" y="71.1">PICO_SCL</text>
<text x="252.7" y="69.8">RX_MASTER</text>
<text x="76.2" y="76.2">RX_SNIFFER</text>
<text x="101.6" y="76.2">TX1</text>
<text x="153.3" y="73.6">PICO_SDA</text>
<text x="76.2" y="78.7">TX_SNIFFER</text>
<text x="101.6" y="78.7">RX1</text>
<text x="167.7" y="86.3">Button1</text>
<text x="167.7" y="88.9">Button2</text>
<text x="252.7" y="87.6">TX_MASTER</text>
<text x="167.7" y="91.4">Button3</text>
<text x="158.6" y="96.5">RX0</text>
<text x="158.9" y="99">TX0</text>
<text x="148.6" y="143.5">+VIN_PROTECTED</text>
<text x="44.4" y="152.4">LCD_SDA</text>
<text x="79.7" y="152.4">PICO_SDA</text>
<text x="44.4" y="157.4">LCD_SCL</text>
<text x="79.7" y="157.4">PICO_SCL</text>
</g>
<g font-size="1.3" fill="#a90000">
<text x="269.1" y="19">1</text>
<text x="269.1" y="21.5">2</text>
<text x="223.4" y="25.3">1</text>
<text x="223.4" y="27.9">2</text>
<text x="269.1" y="24">3</text>
<text x="269.1" y="26.6">4</text>
<text x="53.2" y="33.8">1</text>
<text x="61.7" y="35" transform="rotate(-90 61.7 35)">3</text>
<text x="64.7" y="33.8">2</text>
<text x="269.1" y="39.3">1</text>
<text x="269.1" y="41.8">2</text>
<text x="223.4" y="44.4">1</text>
<text x="223.4" y="46.9">2</text>
<text x="269.1" y="44.4">3</text>
<text x="269.1" y="46.9">4</text>
<text x="52" y="51.5">1</text>
<text x="60.4" y="52.8" transform="rotate(-90 60.4 52.8)">3</text>
<text x="63.4" y="51.5">2</text>
<text x="117.4" y="50.7">1</text>
<text x="117.4" y="53.3">2</text>
<text x="149.8" y="53.3">39</text>
<text x="149.8" y="50.7">40</text>
<text x="117.4" y="55.8">3</text>
<text x="117.4" y="58.3">4</text>
<text x="149.8" y="58.3">37</text>
<text x="149.8" y="55.8">38</text>
<text x="265.3" y="59.6">1</text>
<text x="117.4" y="60.9">5</text>
<text x="117.4" y="63.4">6</text>
<text x="117.4" y="66">7</text>
<text x="149.8" y="66">34</text>
<text x="149.8" y="63.4">35</text>
<text x="149.8" y="60.9">36</text>
<text x="223.4" y="62.1">1</text>
<text x="223.4" y="64.7">2</text>
<text x="265.3" y="62.1">2</text>
<text x="265.3" y="64.7">3</text>
<text x="117.4" y="68.5">8</text>
<text x="117.4" y="71">9</text>
<text x="149.8" y="71">32</text>
<text x="149.8" y="68.5">33</text>
<text x="265.3" y="67.2">4</text>
<text x="265.3" y="69.8">5</text>
<text x="116.8" y="73.6">10</text>
<text x="116.8" y="76.1">11</text>
<text x="149.8" y="76.1">30</text>
<text x="149.8" y="73.6">31</text>
<text x="265.3" y="72.3">6</text>
<text x="116.8" y="78.7">12</text>
<text x="116.8" y="81.2">13</text>
<text x="116.8" y="83.7">14</text>
<text x="149.8" y="83.7">27</text>
<text x="149.8" y="81.2">28</text>
<text x="149.8" y="78.7">29</text>
<text x="265.3" y="79.9">1</text>
<text x="265.3" y="82.5">2</text>
<text x="116.8" y="86.3">15</text>
<text x="116.8" y="88.8">16</text>
<text x="149.8" y="88.8">25</text>
<text x="149.8" y="86.3">26</text>
<text x="265.3" y="85">3</text>
<text x="265.3" y="87.5">4</text>
<text x="116.8" y="91.4">17</text>
<text x="116.8" y="93.9">18</text>
<text x="149.8" y="93.9">23</text>
<text x="149.8" y="91.4">24</text>
<text x="265.3" y="90.1">5</text>
<text x="265.3" y="92.6">6</text>
<text x="265.3" y="95.2">7</text>
<text x="116.8" y="96.4">19</text>
<text x="116.8" y="99">20</text>
<text x="149.8" y="99">21</text>
<text x="149.8" y="96.4">22</text>
<text x="265.3" y="97.7">8</text>
<text x="265.3" y="100.2">9</text>
<text x="132" y="104.2" transform="rotate(-90 132 104.2)">41</text>
<text x="134.5" y="104.2" transform="rotate(-90 134.5 104.2)">42</text>
<text x="137.1" y="104.2" transform="rotate(-90 137.1 104.2)">43</text>
<text x="264.7" y="102.8">10</text>
<text x="265.3" y="119.3">1</text>
<text x="265.3" y="121.8">2</text>
<text x="166.9" y="143.4">1</text>
<text x="184.7" y="143.4">3</text>
<text x="64.7" y="144.2" transform="rotate(-90 64.7 144.2)">7</text>
<text x="69.8" y="144.2" transform="rotate(-90 69.8 144.2)">3</text>
<text x="75.5" y="147.2">6</text>
<text x="57.7" y="152.3">8</text>
<text x="75.5" y="152.3">5</text>
<text x="176.4" y="150.6" transform="rotate(-90 176.4 150.6)">2</text>
<text x="57.7" y="157.4">1</text>
<text x="75.5" y="157.4">4</text>
<text x="67.2" y="167.1" transform="rotate(-90 67.2 167.1)">2</text>
</g>
</svg>
